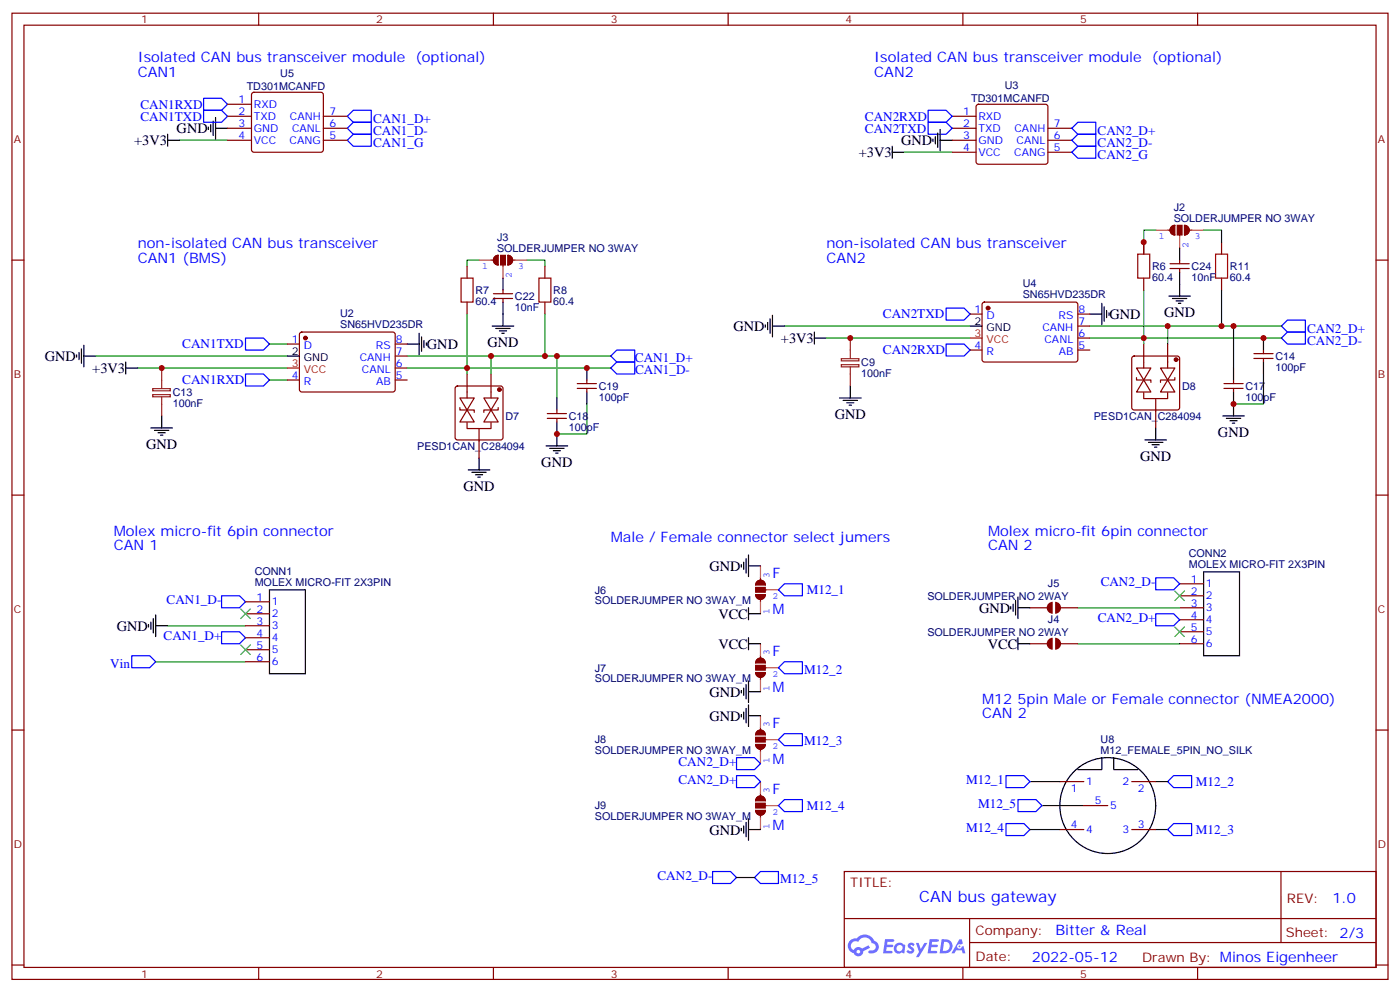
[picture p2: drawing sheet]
<svg xmlns="http://www.w3.org/2000/svg" width="412mm" height="292mm" viewBox="0 0 412 292" stroke-linecap="round" stroke-linejoin="round" font-family="sans-serif">
<g fill="none" stroke="#870000" stroke-width=".35">
<path d="M3.5 3.9h405.4v284.3h-405.4zM7.1 7.4h398.2v277.3h-398.2zM76.2 3.9v3.5M145.3 3.9v3.5M214.5 3.9v3.5M283.6 3.9v3.5M352.8 3.9v3.5M3.5 76.6h3.6M405.3 76.6h3.6M3.5 145.7h3.6M405.3 145.7h3.6M3.5 214.8h3.6"/>
<path d="M405.3 214.8h3.6M248.7 256.5h156.6v28.2h-156.6zM377.3 256.5v20.9M248.7 270.3h156.5M285.6 277.4h119.6M285.6 270.3v14.1M3.5 284h3.6M76.2 284.7v3.5M145.3 284.7v3.5M214.5 284.7v3.5M283.6 284.7v3.5M352.8 284.7v3.5"/>
<path d="M405.3 284h3.6"/>
</g>
<g fill="#5487ff">
<path d="M267.7 277.6a1.22 1.22 0 0 1 1.7 .3l-.4 .6a.47 .47 0 0 0-.3-.4 .47 .47 0 0 0-.5 .2l.1 .2a1.14 1.14 0 0 1 .8 1.8 1.14 1.14 0 0 1-1.9-.1l-.2-.1 .5-.6 .7 .4a.29 .29 0 0 0 .3-.2 .29 .29 0 0 0-.2-.3 1.04 1.04 0 0 1-.6-1.8z"/>
<path d="M260.7 276.4h2.4l.3 .2-.2 .5h-1.8l-.1 .9h1.5l.3 .4-.3 .3h-1.6l-.2 1.1 1.7 .1 .2 .3-.2 .3-2.6 .1z"/>
<path d="M273.8 276.4h2.4l.3 .2-.1 .5h-1.8l-.2 .9h1.6l.3 .4-.4 .3h-1.6l-.1 1.1 1.7 .1 .2 .3-.2 .3h-2.6z"/>
<path d="M282.6 276.4h.7l.3 1.3-.6 .3a.69 .69 0 0 0-1 .2 .69 .69 0 0 0 .4 1 .69 .69 0 0 0 .9-.6l.5-.3 .6 2.2h-.8l-.2-.8h-1.8l-.5 .8h-.8z"/>
<path d="M269.8 277.5h.8l.6 1.8 1.1-1.8h.9l-2.6 4.2h-.8l.9-1.6z"/>
<path d="M277.4 276.4l-.6 4.2h1.3a2.11 2.11 0 0 0 2.5-2.2 2.11 2.11 0 0 0-2.5-2zM278.1 277.1a1.39 1.39 0 0 1 1.7 1.5 1.39 1.39 0 0 1-1.8 1.2h-.3z"/>
<path d="M263.7 278a1.54 1.54 0 0 0-.1 2.2 1.54 1.54 0 0 0 2.2 .1l.6 .3 .3-2.3-.2-.3h-.4a1.49 1.49 0 0 0-2.4 0zM264 279a.94 .94 0 0 1 1.8 0 .94 .94 0 0 1-1.8 0z"/>
<path d="M250.4 276.8a2.18 2.18 0 0 0 1.1 3.7 1.44 1.44 0 0 0 1.6 .9 1.44 1.44 0 0 0 1.2-1.5l2-1-.5-.7-1.9 1a1.47 1.47 0 0 0-2.4 .4 1.39 1.39 0 0 1-.7-1.9 1.39 1.39 0 0 1 2-.5 2.12 2.12 0 0 1 2.2-1.3 2.12 2.12 0 0 1 1.9 1.7 1.14 1.14 0 0 1 1.1 1.4 1.14 1.14 0 0 1-1.7 .7 .43 .43 0 0 0-.5 .4 .43 .43 0 0 0 .4 .5 1.98 1.98 0 0 0 2.5-1.3 1.98 1.98 0 0 0-1.2-2.5 3.1 3.1 0 0 0-5.3-.7l-.9 .1zM252.3 280.1a.55 .55 0 0 1 1.1 0 .55 .55 0 0 1-1.1 0z"/>
<circle cx="282.6" cy="278.5" r=".26"/>
</g>
<g fill="none" stroke="#00f" stroke-width=".35">
<path d="M273.4 36h5.3l1.8 1.7-1.8 1.8h-5.3zM273.4 32.5h5.3l1.8 1.7-1.8 1.8h-5.3zM317.5 36h5.3v3.5h-5.3l-1.8-1.8zM317.5 39.5h5.3v3.5h-5.3l-1.8-1.7zM317.5 43h5.3v3.6h-5.3l-1.8-1.8zM72.3 99.5h5.3l1.8 1.7-1.8 1.8h-5.3zM72.3 110.1h5.3l1.8 1.7-1.8 1.8h-5.3zM181.7 103h5.3v3.5h-5.3l-1.8-1.7zM181.7 106.5h5.3v3.6h-5.3l-1.8-1.8zM65.3 175.3h5.3l1.7 1.8-1.7 1.8h-5.3zM231.1 171.8h5.3v3.5h-5.3l-1.8-1.7zM340.4 170h5.3l1.8 1.8-1.8 1.8h-5.3z"/>
<path d="M38.8 193h5.3l1.8 1.7-1.8 1.8h-5.3zM65.3 185.9h5.3l1.7 1.8-1.7 1.7h-5.3zM231.1 194.7h5.3v3.6h-5.3l-1.8-1.8zM340.4 180.6h5.3l1.8 1.8-1.8 1.7h-5.3zM231.1 215.9h5.3v3.5h-5.3l-1.8-1.7zM217 228.2h5.2l1.8 1.8-1.8 1.8h-5.2zM217 223h5.2l1.8 1.7-1.8 1.8h-5.2zM231.1 235.3h5.3v3.5h-5.3l-1.8-1.7zM296.3 228.2h5.3l1.8 1.8-1.8 1.8h-5.3zM345.7 228.2h5.3v3.6h-5.3l-1.7-1.8zM296.3 242.4h5.3l1.8 1.7-1.8 1.8h-5.3zM345.7 242.4h5.3v3.5h-5.3l-1.7-1.8z"/>
</g>
<g fill="none" stroke="#008700" stroke-width=".35">
<path d="M266.3 44.8h14.2M155.2 76.6h5.3v1.7M160.5 92.4v12.4M28.2 104.8h56.5M40.6 108.3h44.1M79.4 101.2h5.3M79.4 111.8h5.3M119.9 108.3h60M119.9 104.8h60M45.9 194.7h26.4M49.4 184.1h22.9M303.4 230h8.8"/>
<path d="M306.9 237.1h12.4M340.4 230h3.6M303.4 244.1h8.8M340.4 244.1h3.6"/>
</g>
<g fill="none" stroke="#870000" stroke-width=".35">
<path d="M280.5 34.2h7M280.5 37.7h7M287.7 30.9l.5-.2h19.8l.5 .2 .2 .5v16.2l-.3 .5-.4 .2h-19.8l-.5-.2-.2-.5v-16.2zM308.7 37.7h7M280.5 41.3h7M280.5 44.8h7M308.7 41.3h7M308.7 44.8h7M72.3 177.1h7.1M347.5 171.8h7M347.5 175.3h7M347.5 178.9h7"/>
<path d="M72.3 180.6h7.1M72.3 184.1h7.1M72.3 187.7h7.1M72.3 191.2h7.1M72.3 194.7h7.1M303.4 189.4h5.3M312.2 189.4h5.3M347.5 182.4h7M347.5 185.9h7M347.5 189.4h7M312.2 230h7.1M319.3 237.1h7"/>
<path d="M333.4 230h7M312.2 244.1h7.1M333.4 244.1h7"/>
</g>
<g fill="none" stroke="#000" stroke-width=".35">
<path d="M276.2 39.2v4.2M276.9 38.1v6.3M262.8 44.8h3.5M262.8 43v3.6M274.8 40.9v.7M275.5 40.2v2.1M276.9 41.3h3.6M123.5 98.1v6.3M124.2 99.1v4.3M22.6 104.4v.7M23.3 103.7v2.1M24 102.7v4.2"/>
<path d="M24.7 104.8h3.5M24.7 101.6v6.3M37 108.3h3.6M37 106.5v3.6M119.9 101.2h3.6M124.9 100.2v2.1M125.6 100.9v.7M44.4 125.9h6.4M45.5 126.6h4.2M46.6 127.4h2.1M47.3 128.1h.7M47.6 122.4v3.5"/>
<path d="M79.4 173.6h10.6v24.7h-10.6zM220.5 178.9v3.5M354.5 168.3h10.6v24.7h-10.6zM43.7 183.8v.7M44.4 183.1v2.1M45.2 182v4.3M45.9 184.1h3.5M45.9 181v6.3M220.5 187.7v3.5M220.5 189.4h3.5M220.5 180.6h3.5M218.4 210.3v.7"/>
<path d="M219.1 209.5v2.2M219.8 208.5v4.2M220.5 210.6h3.5M220.5 207.4v6.4M324.6 223v3.5h-7.1M328.1 223v3.5h7M218.4 243.8v.7M219.1 243.1v2.1M219.8 242v4.2M220.5 240.9v6.4M220.5 244.1h3.5"/>
<circle cx="326.3" cy="237.1" r="14.1"/>
</g>
<path d="M45 114.4h5.2v.6h-5.2zM45 116.1h5.2v.7h-5.2zM47.6 108.3v6M47.6 116.8v5.6" fill="none" stroke="#8c2424" stroke-width=".35"/>
<g fill="none" stroke="#850000" stroke-width=".35">
<path d="M222.6 175h2.8a1.41 1.41 0 0 1-1.4 1.4 1.41 1.41 0 0 1-1.4-1.4zM223.2 171a1.41 1.41 0 0 1 1.5-.1 1.41 1.41 0 0 1 .7 1.3h-2.8zM224 170v.7M224 176.4v.7M225.4 173.6h.4M222.6 197.9h2.8a1.41 1.41 0 0 1-1.4 1.4 1.41 1.41 0 0 1-1.4-1.4zM223.2 193.9a1.41 1.41 0 0 1 1.5-.1 1.41 1.41 0 0 1 .7 1.3h-2.8zM224 193v.7M224 199.3v.7M225.4 196.5h.4M222.6 219.1h2.8a1.41 1.41 0 0 1-1.4 1.4 1.41 1.41 0 0 1-1.4-1.4zM223.2 215.1a1.41 1.41 0 0 1 1.5-.1 1.41 1.41 0 0 1 .7 1.3h-2.8z"/>
<path d="M224 214.1v.7M225.4 217.7h.4M222.6 238.5h2.8a1.41 1.41 0 0 1-1.4 1.4 1.41 1.41 0 0 1-1.4-1.4zM223.2 234.5a1.41 1.41 0 0 1 1.5-.1 1.41 1.41 0 0 1 .7 1.3h-2.8zM224 220.5v.7M224 233.5v.7M224 239.9v.7M225.4 237.1h.4"/>
</g>
<path d="M224 166.5v3.5M224 177.1v3.5M225.8 173.6h3.5M224 189.4v3.6M225.8 196.5h3.5M224 200v3.6M224 210.6v3.5M225.8 217.7h3.5M224 221.2v3.5M224 230v3.5M225.8 237.1h3.5M224 240.6v3.5" fill="none" stroke="#f60" stroke-width=".35"/>
<g fill="#850000" stroke="#850000" stroke-width=".35">
<path d="M222.6 172.9h2.8v1.4h-2.8z"/>
<path d="M223.2 171a1.41 1.41 0 0 1 1.5-.1 1.41 1.41 0 0 1 .7 1.3h-2.8z"/>
<path d="M222.6 175h2.8a1.41 1.41 0 0 1-1.4 1.4 1.41 1.41 0 0 1-1.4-1.4z"/>
<path d="M222.6 195.8h2.8v1.4h-2.8z"/>
<path d="M223.2 193.9a1.41 1.41 0 0 1 1.5-.1 1.41 1.41 0 0 1 .7 1.3h-2.8z"/>
<path d="M222.6 197.9h2.8a1.41 1.41 0 0 1-1.4 1.4 1.41 1.41 0 0 1-1.4-1.4z"/>
<path d="M222.6 217h2.8v1.4h-2.8z"/>
<path d="M223.2 215.1a1.41 1.41 0 0 1 1.5-.1 1.41 1.41 0 0 1 .7 1.3h-2.8z"/>
<path d="M222.6 219.1h2.8a1.41 1.41 0 0 1-1.4 1.4 1.41 1.41 0 0 1-1.4-1.4z"/>
<path d="M222.6 236.4h2.8v1.4h-2.8z"/>
<path d="M223.2 234.5a1.41 1.41 0 0 1 1.5-.1 1.41 1.41 0 0 1 .7 1.3h-2.8z"/>
<path d="M222.6 238.5h2.8a1.41 1.41 0 0 1-1.4 1.4 1.41 1.41 0 0 1-1.4-1.4z"/>
</g>
<g fill="#870000">
<path d="M308.8 188.2l1.3-.5v3.5a1.76 1.76 0 0 1-1.6-1.1 1.76 1.76 0 0 1 .3-1.9z"/>
<path d="M310.8 187.7a1.76 1.76 0 0 1 1.8 1.7 1.76 1.76 0 0 1-1.8 1.8z"/>
</g>
<path d="M303.4 178.9h5.3M312.2 178.9h5.3" fill="none" stroke="#870000" stroke-width=".35"/>
<g fill="#870000">
<path d="M310.8 177.1a1.76 1.76 0 0 1 1.8 1.8 1.76 1.76 0 0 1-1.8 1.7z"/>
<path d="M308.8 177.6l1.3-.5v3.5a1.76 1.76 0 0 1-1.6-1.1 1.76 1.76 0 0 1 .3-1.9z"/>
</g>
<g fill="none" stroke="#000" stroke-width=".35">
<path d="M49.4 39.5v3.5M61.4 37.4v.7M62.1 36.7v2.1M62.8 35.6v4.3M63.5 37.7h3.5M63.5 34.6v6.3M49.4 41.3h3.5M347.5 73v3.6M145 96h6.3M146 96.7h4.3M147.1 97.4h2.1M147.8 98.1h.7"/>
<path d="M148.2 81.8v3.6M148.2 88.9v7.1M225.4 95.6v.7M226.1 94.9v2.1M226.8 93.8v4.3M227.5 96h3.6M227.5 92.8v6.3M239.9 99.5h3.5M239.9 97.7v3.5M285.8 96h3.5M321 92.4h3.6M324.6 89.3v6.3"/>
<path d="M325.3 90.3v4.2M326 91.4v2.1M326.7 92.1v.7M344.3 87.1h6.4M345.4 87.8h4.2M346.4 88.5h2.1M347.1 89.3h.7M347.5 80.1v7M372.2 99.5v3.5M84.7 104.8h3.5M164 117.1v3.5M172.9 108.3v3.5"/>
<path d="M172.9 115.4v3.5M247.3 117.1h6.3M248.4 117.8h4.2M249.4 118.5h2.1M250.1 119.2h.7M250.5 113.6v3.5M363.4 108.3v3.5M363.4 115.4v7M372.2 106.5v3.6M137.9 138.3h6.4M139 139h4.2M140.1 139.7h2.1"/>
<path d="M141.1 134.8v3.5M160.9 131.2h6.3M161.9 131.9h4.3M163 132.6h2.1M163.7 133.3h.7M164 124.2v7M337.3 129.5h6.3M338.3 130.2h4.2M339.4 130.9h2.1M340.1 131.6h.7M340.4 125.9v3.6M360.2 122.4h6.3"/>
<path d="M361.2 123.1h4.3M362.3 123.8h2.1M363 124.5h.7M140.8 140.4h.7M218.4 166.2v.7M219.1 165.5v2.1M219.8 164.4v4.2M220.5 163.3v6.4M220.5 166.5h3.5M297.7 178.5v.7M298.4 177.8v2.1M299.2 176.7v4.3"/>
<path d="M299.9 175.7v6.3M299.9 178.9h3.5M299.9 189.4h3.5M299.9 187.7v3.5M218.4 203.2v.7M219.1 202.5v2.1M219.8 201.4v4.3M220.5 203.6h3.5M220.5 200.4v6.3"/>
</g>
<g fill="none" stroke="#008700" stroke-width=".35">
<path d="M52.9 41.3h14.1M141.1 76.6h-3.5v1.7M340.4 67.7h-3.5v7.1M354.5 67.7h5.3v3.6M137.6 92.4v17.7M231.1 96h54.7M243.4 99.5h42.4M321 96h56.5M321 99.5h56.5M336.9 85.4v15.8M344 96v5.2M359.8 85.4v10.6"/>
<path d="M363.4 96v12.3M144.6 104.8v5.3M164 104.8v12.3M172.9 118.9v8.8h-8.9M372.2 110.1v8.8h-8.8M317.5 178.9h30M317.5 189.4h30M217 258.2h5.2"/>
</g>
<path d="M60 28.9h5.3l1.7 1.8-1.7 1.8h-5.3zM60 32.5h5.3l1.7 1.7-1.7 1.8h-5.3zM102.3 34.2l1.8-1.7h5.3v3.5h-5.3zM104.1 39.5h5.3v3.5h-5.3l-1.8-1.7zM104.1 36h5.3v3.5h-5.3l-1.8-1.8zM278.7 90.7h5.3l1.8 1.7-1.8 1.8h-5.3zM377.5 96l1.7-1.8h5.3v3.5h-5.3zM379.2 97.7h5.3v3.5h-5.3l-1.7-1.7zM278.7 101.2h5.3l1.8 1.8-1.8 1.8h-5.3zM299.9 235.3h5.3l1.7 1.8-1.7 1.7h-5.3zM209.9 256.5h5.3l1.8 1.7-1.8 1.8h-5.3zM222.2 258.2l1.8-1.7h5.3v3.5h-5.3z" fill="none" stroke="#00f" stroke-width=".35"/>
<path d="M70.9 179.2l2.8 2.8M73.7 179.2l-2.8 2.8M346.1 173.9l2.8 2.8M348.9 173.9l-2.8 2.8M70.9 189.8l2.8 2.8M73.7 189.8l-2.8 2.8M346.1 184.5l2.8 2.8M348.9 184.5l-2.8 2.8" fill="none" stroke="#3c3" stroke-width=".35"/>
<path d="M250.5 99.5v6M247.8 105.6h5.2v.6h-5.2zM247.8 107.3h5.2v.6h-5.2zM250.5 107.9v5.7" fill="none" stroke="#8c2424" stroke-width=".35"/>
<g fill="none" stroke="#870000" stroke-width=".35">
<path d="M67 30.7h7.1M67 34.2h7.1M67 37.7h7.1M74.3 27.4l.5-.2h19.7l.5 .2 .2 .5v16.2l-.2 .5-.5 .2h-19.7l-.5-.2-.2-.5v-16.2zM95.2 34.2h7.1M95.2 37.7h7.1M67 41.3h7.1M95.2 41.3h7.1M137.6 78.3v3.5M160.5 78.3v3.5M336.9 71.3v3.5M344.7 79h5.6"/>
<path d="M344.7 77.6h5.6M347.5 76.6v1M347.5 79v1.1M359.8 71.3v3.5M88.4 97.9l.5-.2 27.1 .1 .4 .6v16.5l-.7 .5-27.1-.1-.4-.6v-16.3zM137.6 88.9v3.5M145.3 87.8h5.7M145.3 86.4h5.7M148.2 85.4v1M148.2 87.8v1.1M160.5 88.9v3.5M285.8 92.4h3.5"/>
<path d="M289.5 89.1l.5-.2 27.1 .1 .4 .6-.1 16.5-.6 .4h-27.1l-.4-.7v-16.2zM317.5 92.4h3.5M317.5 99.5h3.5M317.5 96h3.5M336.9 81.8v3.6M359.8 81.8v3.6M84.7 101.2h3.5M84.7 111.8h3.5M116.4 101.2h3.5M116.4 111.8h3.5M116.4 108.3h3.5M116.4 104.8h3.5"/>
<path d="M134.3 113.8l.5-.2h12.7l.5 .2 .2 .5v14.5l-.3 .5-.4 .2h-12.7l-.5-.3-.2-.4v-14.5zM135.5 117.1h4.2l-2.1 3.5zM135.5 119.9v.7h4.2v.8M137.6 110.1v7M142.5 117.1h4.3l-2.2 3.5zM144.6 110.1v7M146.8 119.9v.7h-4.3v.8M170 114.3h5.7M170 112.9h5.7M172.9 111.8v1.1M172.9 114.3v1.1M285.8 103h3.5"/>
<path d="M317.5 103h3.5M333.6 105l.5-.2h12.7l.5 .2 .2 .5v14.4l-.2 .5-.5 .2h-12.7l-.5-.2-.2-.5v-14.4zM334.8 108.3h4.2l-2.1 3.5zM334.8 111.1v.7h4.2v.7M336.9 111.8l2.1 3.6h-4.2zM336.9 115.5v1.8h7.1v-1.8M336.9 101.2v7.1M340.4 117.5v8.4M341.8 108.3h4.3l-2.1 3.5zM344 111.8l2.1 3.6h-4.3zM344 101.2v7.1M346.1 111.1v.7h-4.3v.7"/>
<path d="M360.5 114.3h5.7M360.5 112.9h5.7M363.4 111.8v1.1M363.4 114.3v1.1M369.4 105.5h5.6M369.4 104.1h5.6M372.2 103v1.1M372.2 105.5v1M137.6 120.6l2.1 3.6h-4.2zM137.6 124.4v1.7h7v-1.7M141.1 126.3v8.5M144.6 120.6l2.2 3.6h-4.3z"/>
<path d="M161.2 123.1h5.7M161.2 121.7h5.7M164 120.6v1.1M164 123.1v1.1"/>
</g>
<g fill="#870000" stroke="#870000" stroke-width=".35">
<circle cx="90" cy="99.5" r=".53"/>
<circle cx="291" cy="90.7" r=".53"/>
<circle cx="147.1" cy="114.7" r=".53"/>
<circle cx="346.4" cy="105.8" r=".53"/>
</g>
<path d="M285.8 99.5h3.5M84.7 108.3h3.5" fill="none" stroke="#f00" stroke-width=".35"/>
<path d="M144.6 76.6h.7M145.6 75.7l1.2-.6v2.9a1.41 1.41 0 0 1-1.3-.8 1.41 1.41 0 0 1 .1-1.5zM148.2 78v.3M149.6 75.1a1.41 1.41 0 0 1 1.4 1.5 1.41 1.41 0 0 1-1.4 1.4zM151 76.6h.7M344 67.7h.7M345.2 66.6l.9-.3v2.8a1.41 1.41 0 0 1-1.4-.9 1.41 1.41 0 0 1 .5-1.6zM347.5 69.1v.4M348.9 66.3a1.41 1.41 0 0 1 1.4 1.4 1.41 1.41 0 0 1-1.4 1.4zM350.3 67.7h.7" fill="none" stroke="#850000" stroke-width=".35"/>
<path d="M141.1 76.6h3.5M148.2 78.3v3.5M151.7 76.6h3.5M340.4 67.7h3.6M347.5 69.5v3.5M351 67.7h3.5" fill="none" stroke="#f60" stroke-width=".35"/>
<g fill="#850000" stroke="#850000" stroke-width=".35">
<path d="M147.5 75.1h1.4v2.9h-1.4z"/>
<path d="M149.6 75.1a1.41 1.41 0 0 1 1.4 1.5 1.41 1.41 0 0 1-1.4 1.4z"/>
<path d="M145.6 75.7l1.2-.6v2.9a1.41 1.41 0 0 1-1.3-.8 1.41 1.41 0 0 1 .1-1.5z"/>
<path d="M346.8 66.3h1.4v2.8h-1.4z"/>
<path d="M348.9 66.3a1.41 1.41 0 0 1 1.4 1.4 1.41 1.41 0 0 1-1.4 1.4z"/>
<path d="M345.2 66.6l.9-.3v2.8a1.41 1.41 0 0 1-1.4-.9 1.41 1.41 0 0 1 .5-1.6z"/>
</g>
<path d="M335.1 74.8h3.6v7h-3.6zM358.1 74.8h3.5v7h-3.5zM135.8 81.8h3.5v7.1h-3.5zM158.7 81.8h3.6v7.1h-3.6z" fill="none" stroke="#a10000" stroke-width=".35"/>
<g fill="#c00">
<circle cx="137.6" cy="108.3" r=".88"/>
<circle cx="47.6" cy="108.3" r=".88"/>
<circle cx="336.9" cy="99.5" r=".88"/>
<circle cx="250.5" cy="99.5" r=".88"/>
<circle cx="144.6" cy="104.8" r=".88"/>
<circle cx="344" cy="96" r=".88"/>
<circle cx="372.2" cy="99.5" r=".88"/>
<circle cx="363.4" cy="96" r=".88"/>
<circle cx="363.4" cy="118.9" r=".88"/>
<circle cx="164" cy="127.7" r=".88"/>
<circle cx="164" cy="104.8" r=".88"/>
<circle cx="172.9" cy="108.3" r=".88"/>
<circle cx="160.5" cy="104.8" r=".88"/>
<circle cx="359.8" cy="96" r=".88"/>
<circle cx="336.9" cy="71.3" r=".88"/>
</g>
<text font-size="4.6" fill="#00f" x="270.8" y="265.5">CAN bus gateway</text>
<g font-size="4.2" fill="#00f">
<text x="40.6" y="18.3">Isolated CAN bus transceiver module</text>
<text x="40.6" y="22.6">CAN1</text>
<text x="122.3" y="18.3">(optional)</text>
<text x="257.5" y="18.3">Isolated CAN bus transceiver module</text>
<text x="257.5" y="22.6">CAN2</text>
<text x="339.3" y="18.3">(optional)</text>
<text x="40.6" y="73">non-isolated CAN bus transceiver</text>
<text x="40.6" y="77.3">CAN1 (BMS)</text>
<text x="243.4" y="73">non-isolated CAN bus transceiver</text>
<text x="243.4" y="77.3">CAN2</text>
<text x="33.5" y="157.7">Molex micro-fit 6pin connector</text>
<text x="33.5" y="161.9">CAN 1</text>
<text x="179.9" y="159.5">Male / Female connector select jumers</text>
<text x="291" y="157.7">Molex micro-fit 6pin connector</text>
<text x="291" y="161.9">CAN 2</text>
<text x="227.5" y="170">F</text>
<text x="227.5" y="180.6">M</text>
<text x="227.5" y="193">F</text>
<text x="227.5" y="203.6">M</text>
<text x="289.3" y="207.1">M12 5pin Male or Female connector (NMEA2000)</text>
<text x="227.5" y="214.1">F</text>
<text x="289.3" y="211.3">CAN 2</text>
<text x="227.5" y="224.7">M</text>
<text x="227.5" y="233.5">F</text>
<text x="227.5" y="244.1">M</text>
<text x="392.5" y="265.7">1.0</text>
<text x="310.9" y="275.3">Bitter &amp; Real</text>
<text x="304" y="283.1">2022-05-12</text>
</g>
<g font-size="4.2">
<text x="52" y="39.2">GND</text>
<text x="39.5" y="42.7">+3V3</text>
<text x="253" y="46.2">+3V3</text>
<text x="265.5" y="42.7">GND</text>
<text x="326.8" y="93.8">GND</text>
<text x="342.9" y="93.3">GND</text>
<text x="216.1" y="97.4">GND</text>
<text x="230" y="100.9">+3V3</text>
<text x="13.2" y="106.2">GND</text>
<text x="125.8" y="102.7">GND</text>
<text x="143.6" y="102.1">GND</text>
<text x="27.2" y="109.7">+3V3</text>
<text x="245.9" y="123.2">GND</text>
<text x="358.8" y="128.5">GND</text>
<text x="43" y="132">GND</text>
<text x="159.5" y="137.4">GND</text>
<text x="335.8" y="135.6">GND</text>
<text x="136.5" y="144.4">GND</text>
<text x="209" y="168">GND</text>
<text x="34.4" y="185.6">GND</text>
<text x="211.6" y="182.1">VCC</text>
<text x="288.4" y="180.3">GND</text>
<text x="211.6" y="190.9">VCC</text>
<text x="291" y="190.9">VCC</text>
<text x="209" y="205">GND</text>
<text x="209" y="212.1">GND</text>
<text x="209" y="245.6">GND</text>
</g>
<g font-size="3.9" fill="#00f">
<text x="41.4" y="32">CAN1RXD</text>
<text x="41.4" y="35.5">CAN1TXD</text>
<text x="254.8" y="35.5">CAN2RXD</text>
<text x="109.9" y="39.7">CAN1_D-</text>
<text x="109.9" y="36.2">CAN1_D+</text>
<text x="254.8" y="39">CAN2TXD</text>
<text x="323.3" y="39.7">CAN2_D+</text>
<text x="109.9" y="43.3">CAN1_G</text>
<text x="323.3" y="43.3">CAN2_D-</text>
<text x="323.3" y="46.8">CAN2_G</text>
<text x="260.1" y="93.7">CAN2TXD</text>
<text x="385.1" y="101.5">CAN2_D-</text>
<text x="385.1" y="98">CAN2_D+</text>
<text x="53.7" y="102.5">CAN1TXD</text>
<text x="187" y="106.5">CAN1_D+</text>
<text x="260.1" y="104.3">CAN2RXD</text>
<text x="53.7" y="113.1">CAN1RXD</text>
<text x="187.1" y="110">CAN1_D-</text>
<text x="324.2" y="172.6">CAN2_D-</text>
<text x="49.1" y="177.9">CAN1_D-</text>
<text x="237.6" y="174.8">M12_1</text>
<text x="323.4" y="183.2">CAN2_D+</text>
<text x="48.2" y="188.5">CAN1_D+</text>
<text x="32.5" y="196.5">Vin</text>
<text x="236.9" y="198.2">M12_2</text>
<text x="236.9" y="219.4">M12_3</text>
<text x="199.9" y="225.5">CAN2_D+</text>
<text x="199.9" y="230.8">CAN2_D+</text>
<text x="284.6" y="230.8">M12_1</text>
<text x="352.3" y="231.3">M12_2</text>
<text x="237.6" y="238.3">M12_4</text>
<text x="288.1" y="237.9">M12_5</text>
<text x="284.6" y="245">M12_4</text>
<text x="352.3" y="245.4">M12_3</text>
<text x="193.7" y="259.1">CAN2_D-</text>
<text x="229.8" y="259.9">M12_5</text>
</g>
<g font-size="3.9" fill="#800">
<text x="250.5" y="261.1">TITLE:</text>
<text x="379.1" y="265.7">REV:</text>
<text x="287.4" y="275.3">Company:</text>
<text x="378.7" y="275.9">Sheet: 2/3</text>
<text x="287.4" y="282.9">Date:</text>
<text x="336.4" y="283">Drawn By: Minos Eigenheer</text>
</g>
<g font-size="3.2" fill="#800">
<text x="41.6" y="6.9">1</text>
<text x="110.8" y="6.9">2</text>
<text x="179.9" y="6.9">3</text>
<text x="249.1" y="6.9">4</text>
<text x="318.2" y="6.9">5</text>
<text x="4.1" y="42">A</text>
<text x="405.9" y="42">A</text>
<text x="4.1" y="111.1">B</text>
<text x="405.9" y="111.1">B</text>
<text x="4.1" y="180.3">C</text>
<text x="405.9" y="180.3">C</text>
<text x="4.1" y="249.4">D</text>
<text x="405.9" y="249.4">D</text>
<text x="41.6" y="287.7">1</text>
<text x="110.8" y="287.7">2</text>
<text x="179.9" y="287.7">3</text>
<text x="249.1" y="287.7">4</text>
<text x="318.2" y="287.7">5</text>
</g>
<g font-size="3.2" fill="#000080">
<text x="82.6" y="22.7">U5</text>
<text x="72.7" y="26.5">TD301MCANFD</text>
<text x="296" y="26.2">U3</text>
<text x="286.1" y="30.1">TD301MCANFD</text>
<text x="345.7" y="65.3">SOLDERJUMPER NO 3WAY</text>
<text x="345.7" y="62.1">J2</text>
<text x="146.4" y="70.9">J3</text>
<text x="146.4" y="74.1">SOLDERJUMPER NO 3WAY</text>
<text x="339.4" y="82.6">60.4</text>
<text x="339.4" y="79.4">R6</text>
<text x="351" y="82.7">10nF</text>
<text x="351" y="79.5">C24</text>
<text x="362.3" y="82.6">60.4</text>
<text x="362.3" y="79.4">R11</text>
<text x="140.1" y="89.7">60.4</text>
<text x="140.1" y="86.5">R7</text>
<text x="151.7" y="88.3">C22</text>
<text x="163" y="89.7">60.4</text>
<text x="163" y="86.5">R8</text>
<text x="301.3" y="87.7">SN65HVD235DR</text>
<text x="301.3" y="84.5">U4</text>
<text x="100.2" y="93.3">U2</text>
<text x="151.7" y="91.5">10nF</text>
<text x="100.2" y="96.5">SN65HVD235DR</text>
<text x="253.7" y="107.6">C9</text>
<text x="375.7" y="105.9">C14</text>
<text x="253.7" y="110.8">100nF</text>
<text x="375.7" y="109.1">100pF</text>
<text x="50.9" y="119.7">100nF</text>
<text x="50.9" y="116.5">C13</text>
<text x="176.4" y="117.9">100pF</text>
<text x="176.4" y="114.7">C19</text>
<text x="348.2" y="114.7">D8</text>
<text x="366.9" y="117.9">100pF</text>
<text x="366.9" y="114.7">C17</text>
<text x="148.9" y="123.6">D7</text>
<text x="167.6" y="123.6">C18</text>
<text x="322.2" y="123.6">PESD1CAN_C284094</text>
<text x="167.6" y="126.8">100pF</text>
<text x="122.9" y="132.3">PESD1CAN_C284094</text>
<text x="350.2" y="167.1">MOLEX MICRO-FIT 2X3PIN</text>
<text x="350.2" y="163.9">CONN2</text>
<text x="75" y="172.4">MOLEX MICRO-FIT 2X3PIN</text>
<text x="75" y="169.2">CONN1</text>
<text x="308.7" y="172.9">J5</text>
<text x="175.2" y="177.9">SOLDERJUMPER NO 3WAY_M</text>
<text x="175.2" y="174.7">J6</text>
<text x="273.2" y="176.5">SOLDERJUMPER NO 2WAY</text>
<text x="308.7" y="183.4">J4</text>
<text x="273.2" y="187.1">SOLDERJUMPER NO 2WAY</text>
<text x="175.2" y="197.6">J7</text>
<text x="175.2" y="200.8">SOLDERJUMPER NO 3WAY_M</text>
<text x="175.2" y="222">SOLDERJUMPER NO 3WAY_M</text>
<text x="175.2" y="218.8">J8</text>
<text x="324.2" y="221.9">M12_FEMALE_5PIN_NO_SILK</text>
<text x="324.2" y="218.7">U8</text>
<text x="175.2" y="238.2">J9</text>
<text x="175.2" y="241.4">SOLDERJUMPER NO 3WAY_M</text>
</g>
<g font-size="3.2" fill="#00f">
<text x="70.3" y="30.3">1</text>
<text x="70.3" y="33.9">2</text>
<text x="74.8" y="31.8">RXD</text>
<text x="74.8" y="35.3">TXD</text>
<text x="85.4" y="35.3">CANH</text>
<text x="97" y="33.9">7</text>
<text x="283.7" y="33.9">1</text>
<text x="288.2" y="35.3">RXD</text>
<text x="70.3" y="37.4">3</text>
<text x="70.3" y="40.9">4</text>
<text x="74.8" y="38.8">GND</text>
<text x="86" y="38.8">CANL</text>
<text x="97" y="40.9">5</text>
<text x="97" y="37.4">6</text>
<text x="283.7" y="37.4">2</text>
<text x="283.7" y="40.9">3</text>
<text x="288.2" y="38.8">TXD</text>
<text x="298.8" y="38.8">CANH</text>
<text x="310.4" y="40.9">6</text>
<text x="310.4" y="37.4">7</text>
<text x="74.8" y="42.3">VCC</text>
<text x="85.3" y="42.3">CANG</text>
<text x="283.7" y="44.4">4</text>
<text x="288.2" y="42.3">GND</text>
<text x="288.2" y="45.9">VCC</text>
<text x="298.8" y="45.9">CANG</text>
<text x="299.5" y="42.3">CANL</text>
<text x="310.4" y="44.4">5</text>
<text x="287.1" y="92.1">1</text>
<text x="290.6" y="93.8">D</text>
<text x="311.8" y="93.8">RS</text>
<text x="317.7" y="95.6">7</text>
<text x="317.7" y="92.1">8</text>
<text x="86" y="100.9">1</text>
<text x="116.6" y="100.9">8</text>
<text x="307.1" y="97.4">CANH</text>
<text x="307.7" y="100.9">CANL</text>
<text x="317.7" y="99.1">6</text>
<text x="89.5" y="102.7">D</text>
<text x="106" y="106.2">CANH</text>
<text x="110.7" y="102.7">RS</text>
<text x="116.6" y="107.9">6</text>
<text x="116.6" y="104.4">7</text>
<text x="287.1" y="102.7">4</text>
<text x="290.6" y="104.4">R</text>
<text x="311.9" y="104.4">AB</text>
<text x="317.7" y="102.7">5</text>
<text x="86" y="111.5">4</text>
<text x="89.5" y="113.2">R</text>
<text x="106.6" y="109.7">CANL</text>
<text x="110.8" y="113.2">AB</text>
<text x="116.6" y="111.5">5</text>
<text x="350.8" y="171.4">1</text>
<text x="355.2" y="172.9">1</text>
<text x="75.6" y="176.7">1</text>
<text x="80.1" y="178.2">1</text>
<text x="350.8" y="175">2</text>
<text x="350.8" y="178.5">3</text>
<text x="355.2" y="176.4">2</text>
<text x="355.2" y="179.9">3</text>
<text x="75.6" y="180.3">2</text>
<text x="75.6" y="183.8">3</text>
<text x="80.1" y="181.7">2</text>
<text x="80.1" y="185.2">3</text>
<text x="350.8" y="182">4</text>
<text x="350.8" y="185.6">5</text>
<text x="355.2" y="183.4">4</text>
<text x="75.6" y="187.3">4</text>
<text x="75.6" y="190.9">5</text>
<text x="80.1" y="188.7">4</text>
<text x="350.8" y="189.1">6</text>
<text x="355.2" y="187">5</text>
<text x="355.2" y="190.5">6</text>
<text x="75.6" y="194.4">6</text>
<text x="80.1" y="192.3">5</text>
<text x="80.1" y="195.8">6</text>
<text x="315.5" y="233.2">1</text>
<text x="320" y="231.1">1</text>
<text x="330.7" y="231.1">2</text>
<text x="335.1" y="233.2">2</text>
<text x="322.5" y="236.7">5</text>
<text x="327" y="238.1">5</text>
<text x="315.5" y="243.8">4</text>
<text x="320" y="245.2">4</text>
<text x="330.7" y="245.2">3</text>
<text x="335.1" y="243.8">3</text>
</g>
<g font-size="3.2">
<text x="287.1" y="95.6">2</text>
<text x="290.6" y="97.4">GND</text>
<text x="86" y="104.4">2</text>
<text x="89.5" y="106.2">GND</text>
</g>
<g font-size="3.2" fill="#f00">
<text x="287.1" y="99.1">3</text>
<text x="290.6" y="100.9">VCC</text>
<text x="86" y="107.9">3</text>
<text x="89.5" y="109.7">VCC</text>
</g>
<g font-size="2.8" fill="#06f">
<text x="341.3" y="70.4">1</text>
<text x="351.9" y="70.4">3</text>
<text x="350.1" y="73" transform="rotate(-90 350.1 73)">2</text>
<text x="142" y="79.2">1</text>
<text x="150.8" y="81.8" transform="rotate(-90 150.8 81.8)">2</text>
<text x="152.6" y="79.2">3</text>
<text x="226.7" y="170" transform="rotate(-90 226.7 170)">3</text>
<text x="227.5" y="176.2">2</text>
<text x="226.7" y="180.6" transform="rotate(-90 226.7 180.6)">1</text>
<text x="226.7" y="192.9" transform="rotate(-90 226.7 192.9)">3</text>
<text x="226.7" y="203.5" transform="rotate(-90 226.7 203.5)">1</text>
<text x="227.5" y="199.1">2</text>
<text x="226.7" y="214.1" transform="rotate(-90 226.7 214.1)">3</text>
<text x="227.5" y="220.3">2</text>
<text x="226.7" y="224.6" transform="rotate(-90 226.7 224.6)">1</text>
<text x="226.7" y="233.5" transform="rotate(-90 226.7 233.5)">3</text>
<text x="227.5" y="239.7">2</text>
<text x="226.7" y="244.1" transform="rotate(-90 226.7 244.1)">1</text>
</g>
</svg>
